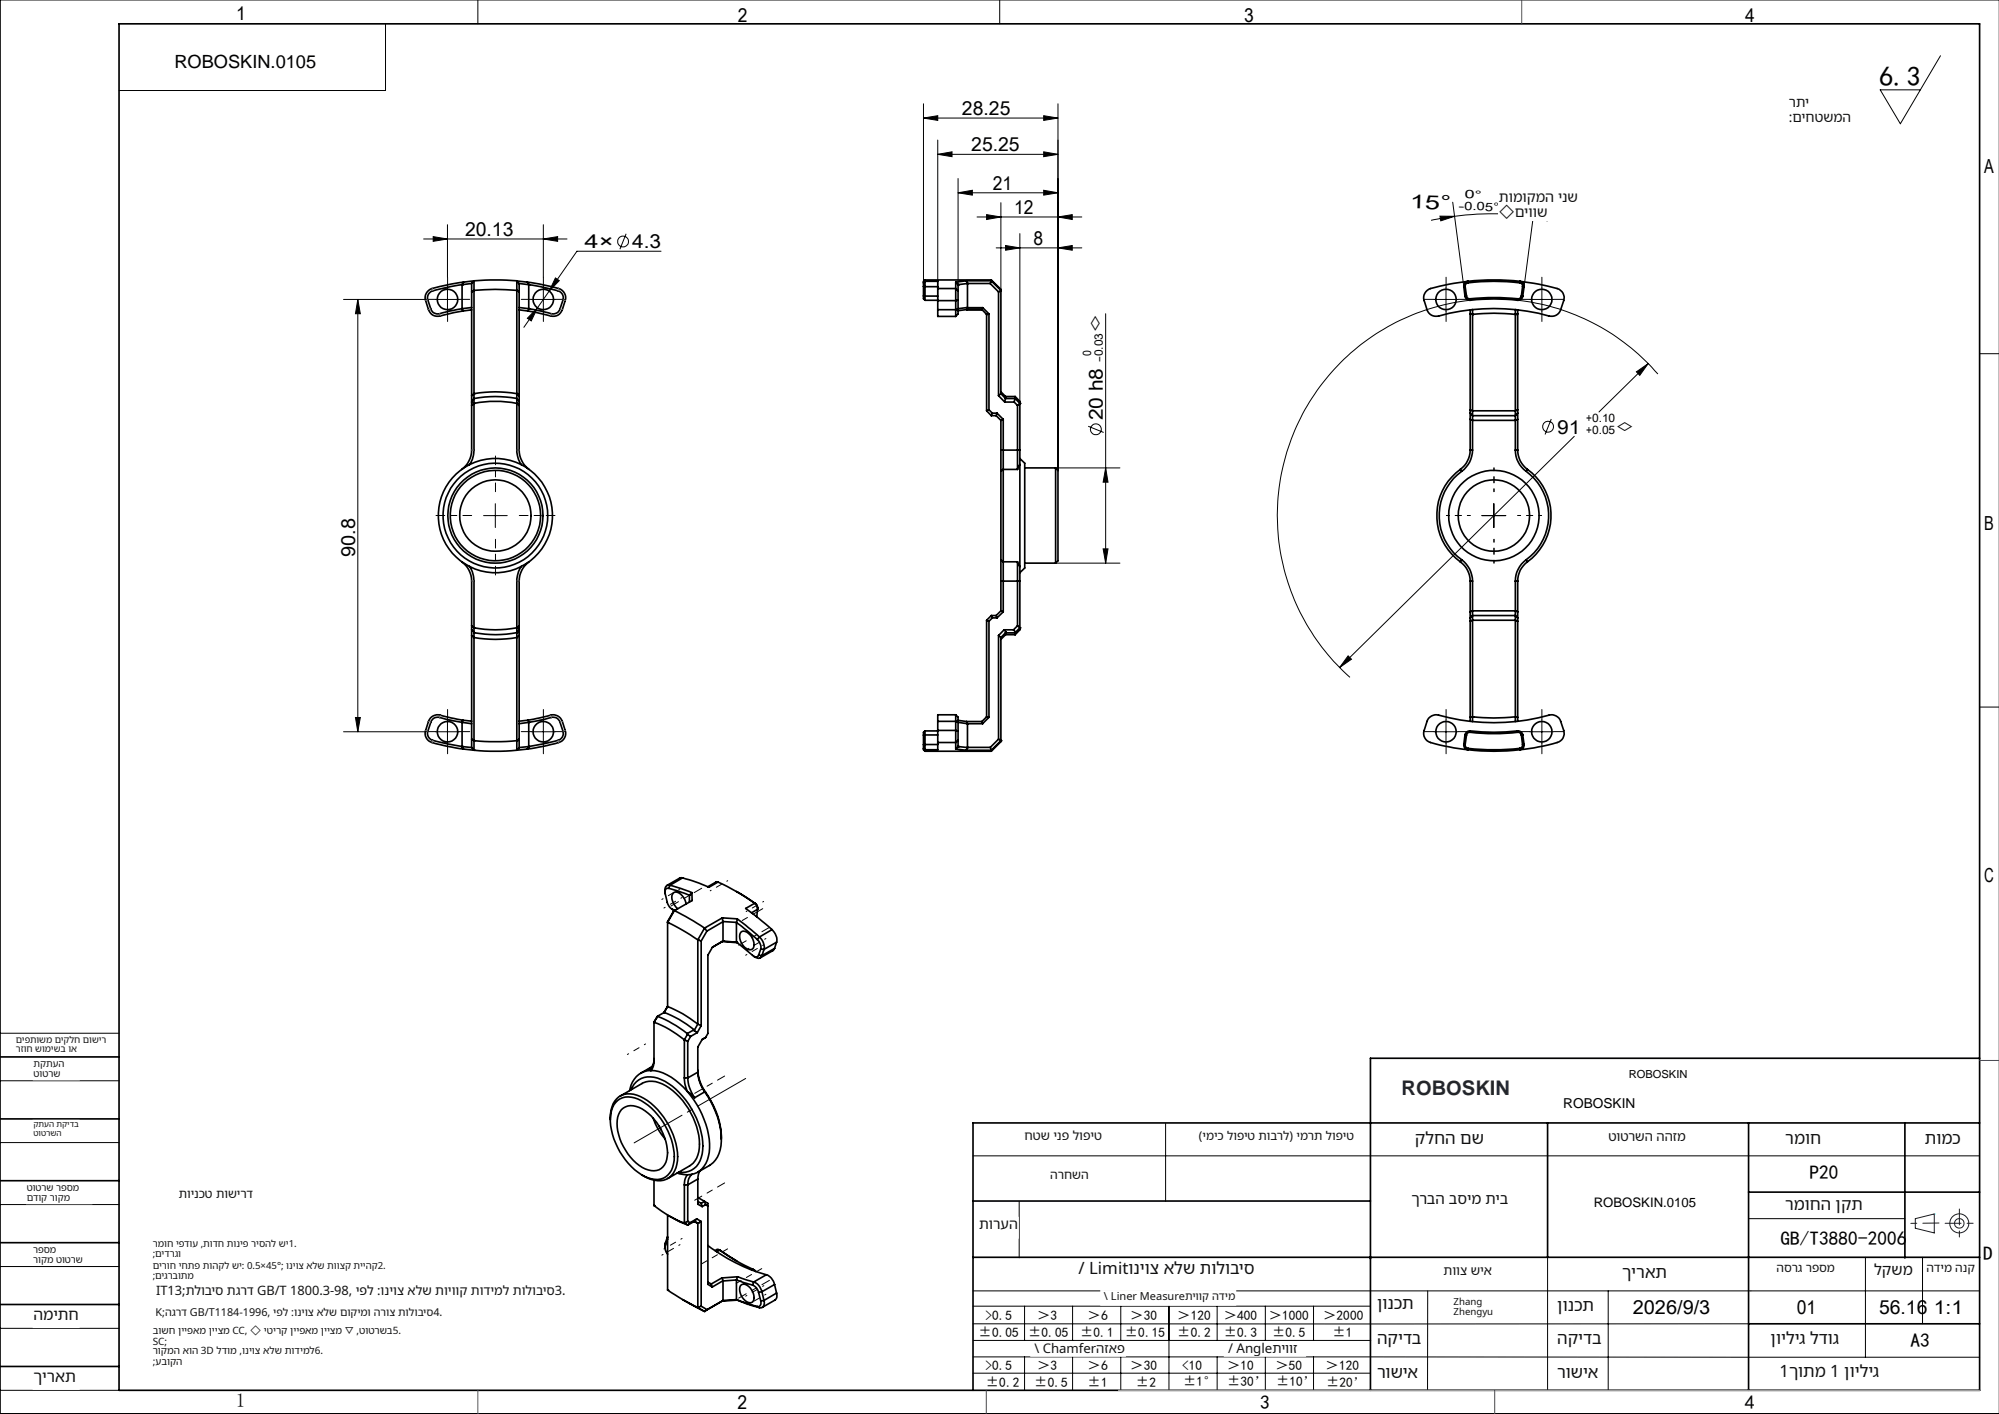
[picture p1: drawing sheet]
<svg xmlns="http://www.w3.org/2000/svg" width="420mm" height="297mm" viewBox="0 0 420 297" stroke-linecap="round" stroke-linejoin="round" font-family="sans-serif">
<g fill="none" stroke="#000" stroke-width=".21">
<path d="M100.4 0v5M210 0v5M420 0h-419.9v297h419.9M81 5v14h-56M407.7 11.7l-8.4 14.3-4.3-7.1h8.5M194 24.8l3-.5v1zM194 21.8v38.4M194 24.8h28.3M197 32.4l3-.5v1zM197 29.4v33.7M197 32.4h25.3M201.3 37.5v22.3"/>
<path d="M219.3 24.3l3 .5-3 .5zM219.3 40l3 .5-3 .5zM219.3 31.9l3 .5-3 .5zM222.3 21.8v77M89 50.2h30.1M91 49.7l3 .5-3 .5zM94 47.2v11M114.2 50.2l3-.5v1zM114.2 47.2v11M116.7 58.4l.8 .5-2.1 2.2zM131.6 49.1l-1.4 3.2M138.9 52.8h-17.7l-8.3 11.9"/>
<path d="M201.3 40.5l3-.5v1zM201.3 40.5h21M205.3 45.6h22M207.3 45.1l3 .5-3 .5zM209.3 52.1h18M210.3 42.6v18.4M211.3 51.6l3 .5-3 .5zM214.3 49.1v35.6M222.3 52.1l3-.5v1zM222.3 45.6l3-.5v1zM302.5 45.4h3.1l-2.9 1zM305.2 42.5l2.4 17.7"/>
<path d="M305.6 45.4a64.9 64.9 0 0 1 16.6 0M305.6 45.4l-4.9 .9M322.2 45.4h3l-.2 1zM322.2 45.4l4.9 .9M322.5 42.5l-2.3 17.7M72.2 62.9h17.2M75.2 62.9v90.8M75.2 62.9l.5 3h-1zM91.5 62.9h5M94 60.4v5M111.7 62.9h5M112.9 64.7l-1.3 2.7-.8-.6z"/>
<path d="M112.9 64.7l-2.8 4.1M114.2 60.4v5M232.3 65.9v52.4M301.3 62.9h5M303.8 60.4v5M308.9 63.1a45.5 45.5 0 0 0-38.4 31.4 45.5 45.5 0 0 0 13.1 47.8M318.8 63.1a45.6 45.6 0 0 1 29.5 15.5M321.5 62.9h4.9M324 60.4v5M343.8 78.1l2.5-1.7-1.8 2.4zM346.3 76.4l-10.3 10.1M415.9 74.3h4.1"/>
<path d="M221.8 98.3h13.5M228.6 89.5l3.3 1.3M232.3 98.3l.5 3h-1zM325.9 88l-1.3 3.3M330.8 91.6l-49.4 48.6M101.6 108.3h5M104.1 105.8v5M221.8 118.3h13.5M231.8 115.3h1l-.5 3zM311.4 108.3h5M313.9 105.8v5M283.2 137.8l.8 .7-2.6 1.7z"/>
<path d="M72.2 153.7h17.2M74.7 150.7h1l-.5 3zM91.5 153.7h5M94 151.2v5M111.7 153.7h5M114.2 151.2v5M301.3 153.7h5M303.8 151.2v5M321.5 153.7h4.9M324 151.2v5M415.9 148.5h4.1M0 217h25"/>
<path d="M0 227h25M0 240h25M244.9 236v16.3M0 253h25M204.4 242.8h211.5M214.1 252.4v11.8M367.4 256h32.8M0 266h25M0 279h25M204.4 271.1h211.5M204.4 278.1h163M204.4 274.4h83.5"/>
<path d="M215.3 274.4v7.1M225.4 274.4v7.1M235.5 274.4v7.1M245.6 274.4v17.6M255.7 274.4v7.1M265.9 274.4v7.1M276 274.4v7.1M300 271.1l-.1 21M325.2 264.1v27.9M337.9 271.1v20.9M391.9 264.1v21M403.9 264.1v14"/>
<path d="M0 292h25M204.4 285l211.5 .1M204.4 288.4h83.5M204.5 281.5h83.5M215.3 285v7M225.4 285v7M235.5 285v7M255.7 285v7M265.9 285v7M276 285v7M287.9 292h128"/>
<circle cx="130.9" cy="50.7" r="1.14"/>
<circle cx="230.2" cy="90.2" r="1.15"/>
<circle cx="325.2" cy="89.6" r="1.14"/>
</g>
<g fill="none" stroke="#191924" stroke-width=".21">
<path d="M402.4 256l4-1v4l-4-1z"/>
<circle cx="411.7" cy="257" r="1"/>
<circle cx="411.7" cy="257" r="2"/>
</g>
<path d="M308.9 108.3h-5M313.9 103.3v-5M313.9 113.3v5M318.9 108.3h5" fill="none" stroke="#000" stroke-width=".21" stroke-dasharray="30.5 1.3 1.3 1.3" stroke-dashoffset="29.9"/>
<g fill="none" stroke="#000" stroke-width=".21" stroke-dasharray="30.5 1.3 1.3 1.3">
<path d="M91.5 62.9h-2.1M94 60.4v-2.2M94 65.4v2.1M96.5 62.9h2.2M111.7 62.9h-2.2M114.2 60.4v-2.2M114.2 65.4v2.1M116.7 62.9h2.1M301.3 62.9h-2.1M303.8 60.4v-2.2M303.8 65.4v2.1M306.3 62.9h2.2"/>
<path d="M321.5 62.9h-2.2M324 60.4v-2.2M324 65.4v2.1M326.5 62.9h2.1M91.5 153.7h-2.1M94 151.2v-2.2M94 156.2v2.1M96.5 153.7h2.2M111.7 153.7h-2.2M114.2 151.2v-2.2M114.2 156.2v2.1M116.7 153.7h2.1"/>
<path d="M301.3 153.7h-2.1M303.8 151.2v-2.2M303.8 156.2v2.1M306.3 153.7h2.2M321.5 153.7h-2.2M324 151.2v-2.2M324 156.2v2.1M326.5 153.7h2.1M158.3 192l2-1.1"/>
</g>
<path d="M156.7 226.5l-23.5 13.6" fill="none" stroke="#000" stroke-width=".21" stroke-dasharray="30.5 1.3 1.3 1.3" stroke-dashoffset="18.9"/>
<path d="M147.4 186.6l-6.4 3.7M161.7 194.8l-6.5 3.7M161.7 268.9l-6.5 3.8" fill="none" stroke="#000" stroke-width=".21" stroke-dasharray="30.5 1.3 1.3 1.3" stroke-dashoffset="28.7"/>
<path d="M149.2 187.1l3.7-2.1M156.8 191.5l3.6-2.2M158.3 192l-3.6 2.1" fill="none" stroke="#000" stroke-width=".21" stroke-dasharray="30.5 1.3 1.3 1.3" stroke-dashoffset="30.3"/>
<path d="M152.9 262.3l-5.4 3.1M160 266.5l-5.3 3.1" fill="none" stroke="#000" stroke-width=".21" stroke-dasharray="30.5 1.3 1.3 1.3" stroke-dashoffset="29.3"/>
<path d="M152.3 226l-6.3 3.6M146 252.1l6.3-3.6" fill="none" stroke="#000" stroke-width=".21" stroke-dasharray="30.5 1.3 1.3 1.3" stroke-dashoffset="28.8"/>
<path d="M142.9 186.7l-3.8 2.2M143.3 188.5l-3.8 2.2M160.5 198.4l-3.8 2.2M160.9 197.1l-3.8 2.2M131.8 221.5l3.8-2.2M142.9 261.4l-3.8 2.2M143.3 260.1l-3.8 2.2M160.5 270l-3.8 2.2M160.9 271.9l-3.8 2.2" fill="none" stroke="#000" stroke-width=".21" stroke-dasharray="30.5 1.3 1.3 1.3" stroke-dashoffset="30.2"/>
<path d="M99.1 108.3h-7.5M104.1 103.3v-7.5M104.1 113.3v7.5M109.1 108.3h7.5" fill="none" stroke="#000" stroke-width=".21" stroke-dasharray="30.5 1.3 1.3 1.3" stroke-dashoffset="28.6"/>
<g fill="none" stroke="#000" stroke-width=".35">
<path d="M25 5h390.9v287h-390.9zM97.1 59.8h.1M97.1 59.8l-5.4 1.1a1.72 1.72 0 0 0-1.8 2.1l.6 1.9a1.62 1.62 0 0 0 2.4 .8l4.2-.9M97.1 59.8v5M97.4 59.3l-1.7 .2a21.5 21.5 0 0 0-5.6 1.5l-.3 .3a1.87 1.87 0 0 0-.4 1.8l.6 1.9a2.1 2.1 0 0 0 3.1 1.2l4.1-.9M97.4 59.3l-.3 .5M99.1 59.5v35a5.2 5.2 0 0 1-2.1 4.1M99.1 59.5l-2 .3M99.6 59.1v35.4a5.7 5.7 0 0 1-.9 3.1M99.6 59.1l-.5 .4M99.6 59a57 57 0 0 1 9 0v35.5a5.7 5.7 0 0 0 .9 3.1M99.6 59v.1"/>
<path d="M99.6 59l-2.2 .3M109.1 59.5l2 .3M110.8 59.3l-2.2-.3 .5 .6v34.9a5.2 5.2 0 0 0 2.1 4.1M110.8 59.3l1.7 .2a22.7 22.7 0 0 1 5.6 1.5l.3 .3a1.87 1.87 0 0 1 .3 1.8l-.6 1.9a2.1 2.1 0 0 1-3 1.2l-4.2-.9M110.8 59.3l.3 .5M111.1 59.8h.1M111.1 59.8l5.4 1.1a1.72 1.72 0 0 1 1.8 2.1l-.6 1.9a1.62 1.62 0 0 1-2.4 .8l-4.2-.9M111.1 59.8v5M194 59.4v.8M194.3 58.8v.3M194.3 59.1h2.7v1.5M194.3 59.1v1.1"/>
<path d="M194.3 58.8l-.3 .3v.3M194.3 58.8h14M194.3 59.1l-.3 .3M200.8 59.3v1.3M200.8 59.3l.5 .5M201.3 59.8h.1M201.3 59.8v1.3M203.1 59h5.2M203.1 59l-2.3 .3M203.1 59l.2 .5M203.3 59.5h.1M203.3 59.5l-2 .3"/>
<path d="M203.3 59.5v5.1M203.3 59.5h4.7M208 59.5l1.8 1.8M208.3 58.8v.2M208.3 58.8l2 2.1M208.3 59v.1M208.3 59.1l2 1.9v21.7M208.3 59.1l-.3 .4M308.4 59.1a1.03 1.03 0 0 0-.8 1.1M308.4 59.1a52.8 52.8 0 0 1 10.9 0M308.4 59.1a45.4 45.4 0 0 0-8.2 1.6l-.6 .6a1.87 1.87 0 0 0-.4 1.8l.6 1.9a2 2 0 0 0 2.5 1.4 44.2 44.2 0 0 1 23.6 0l1.1-.2 .6-.5 .9-2.6a2 2 0 0 0-1.3-2.5 49 49 0 0 0-7.9-1.5M308.4 59.1l.1 .3"/>
<path d="M308.5 59.4a.67 .67 0 0 0-.7 .8M308.5 59.4a46.3 46.3 0 0 1 10.8 0M319.3 59.4a.67 .67 0 0 1 .6 .8M319.3 59.1a1.03 1.03 0 0 1 .9 1.1M319.3 59.1v.3M97.1 64.8h.1M97.1 64.8l.1 .5M99.1 64.6l-2 .2M99.1 65.1l-1.9 .2M99.6 61a47.9 47.9 0 0 1 9 0M99.6 61l-.5 .3M108.6 61l.5 .3"/>
<path d="M109.1 64.6l2 .2M109.1 65.1l1.8 .2M111.1 64.8h.1M111.1 64.8l-.2 .5M194 62.2v.6l.3 .3M194 60.2h.3M194 60.2v2M194 62.2h.3M194.3 62.2v.9M194.3 63.1h2.7M194.3 60.2h2.7M194.3 60.2v2"/>
<path d="M194.3 62.2h2.7M197 60.6v2.5M197 65v1.5h3.8M197 60.6h3.8M197 63.1h3.8M197 63.1v1.9M197 65h3.8M200.8 60.6v2.5M200.8 65v1.5M200.8 60.6l.5 .5M200.8 63.1v1.9M201.3 61.1v1.9"/>
<path d="M201.3 64.9v1l-.5 .6M201.3 63l-.5 .1M201.3 63v1.9M201.3 64.9l-.5 .1M203.1 65h3.2l1 1M203.2 64.6v.4l-1.9 .3M203.2 64.6h3.3M203.3 64.6l-2 .2M203.3 64.6h-.1M206.5 64.6l1.3 1.3M206.5 64.6l-.2 .4M207.3 66h.1"/>
<path d="M207.3 66v20.3M207.8 65.9v20.2M207.8 65.9l-.5 .1M209.8 61.3v21.8M210.3 61l-.5 .3M307.6 60.2l.2 2M307.8 62.2a1.03 1.03 0 0 0 1.1 .9M307.8 60.2h-.2M307.8 60.2l.3 2M308.1 62.2a.67 .67 0 0 0 .8 .6M308.1 62.2h-.3M308.9 62.8a50.6 50.6 0 0 1 10 0"/>
<path d="M308.9 63.1a44 44 0 0 1 9.9 0M308.9 62.8v.3M308.9 65.1v29.4M308.9 65.9l.5 .1M309.4 66a41.1 41.1 0 0 1 9 0M309.4 66h.1M309.4 65v29.5M318.4 66h.1M318.4 65v29.5M318.9 62.8l-.1 .3M318.9 65.9l-.5 .1M318.9 65.1v29.4"/>
<path d="M319.7 62.2a.73 .73 0 0 1-.8 .6M319.7 62.2h.2M319.9 60.2l-.2 2M319.9 60.2h.3M319.9 62.2a.97 .97 0 0 1-1.1 .9M320.2 60.2l-.3 2M98.7 97.6a12 12 0 0 1 10.8 0M98.7 97.6a12 12 0 0 0-6.6 10.7 12 12 0 0 0 6.6 10.7M99.6 84.7h.1M99.6 84.7a24.1 24.1 0 0 1 9 0M99.6 82.7a26.3 26.3 0 0 1 9 0M99.6 82.7h.1"/>
<path d="M99.6 84.7l-.5 .5M99.6 82.7l-.5 .4M108.6 84.7h.1M108.6 82.7h.1M108.6 84.7l.5 .5M108.6 82.7l.5 .4M109.1 84.3l-.5-.5a22.5 22.5 0 0 0-9-.1l-.5 .8M109.5 97.6a12 12 0 0 1 6.6 10.7 12 12 0 0 1-6.6 10.7M207.3 86.3l1 1M207.8 86.1l.7 .7M207.8 86.1l-.5 .2M208.3 87.3h1"/>
<path d="M208.5 86.8h1M208.5 86.8l-.2 .5M209.3 87.3l1 1M209.5 86.8l1.3 1.3M209.5 86.8l-.2 .5M209.8 83.1l1.3 1.4M210.3 99v18.6M210.3 94.5v4.5M210.3 82.3l1 1M210.3 94.5h4M210.3 82.7l-.5 .4M210.3 82.7l1 1"/>
<path d="M210.3 88.3v6.2M210.8 98.6v19.4M210.8 88.1v10.5M210.8 98.6l-.5 .4M210.8 98.6h3M210.8 88.1l-.5 .2M211.1 84.5h2M211.2 83.7h2.1M211.2 83.7l-.1 .8M211.3 83.3v.4M211.3 83.3h2M213.1 84.5l.7 .7"/>
<path d="M213.3 83.7l-.2 .8M213.3 83.3v.4M213.3 83.3l1 1v.4M213.3 83.7l1 1M213.8 85.2v13.4M214.3 97.6l-.5 1M214.3 97.6v21.4M214.3 96.3l1 1v22l-1 1M214.3 94.5v3.1M214.3 84.7h.1M214.3 84.7l-.5 .5M214.3 84.7v9.8"/>
<path d="M215.3 98.3h6.5M221.8 98.3v20M221.8 98.3l.5 .5v19l-.5 .5M306.8 98.6a12 12 0 0 0 0 19.4M306.8 98.6l.3 .4M307.1 99a11.5 11.5 0 0 0 0 18.6M308.9 94.5a5.2 5.2 0 0 1-2.1 4.1M308.9 94.5h.5M308.9 86.8l.5 .5h9l.5-.5M308.9 86.1l.5 .2h9l.5-.2M308.9 88.1l.5 .2h9l.5-.2M309.4 94.5a5.5 5.5 0 0 1-2.3 4.5"/>
<path d="M318.4 94.5a5.5 5.5 0 0 0 2.2 4.5M318.4 94.5h.5M318.9 94.5a5 5 0 0 0 2 4.1M320.6 99a11.5 11.5 0 0 1 0 18.6M320.9 98.6a12 12 0 0 1 0 19.4M320.9 98.6l-.3 .4M97 118a5 5 0 0 1 2.1 4.1v34.9M98.7 119a11.8 11.8 0 0 0 10.8 0M98.7 119a6 6 0 0 1 .9 3.1v35.5M109.5 119a6 6 0 0 0-.9 3.1v35.4M111.2 118a5 5 0 0 0-2.1 4.1v35l-.6 .5M210.3 117.6v4.5"/>
<path d="M210.3 117.6l.5 .4M210.8 118v10.5M210.8 118h3M213.8 118l.1 .4 .4 .6M213.8 118v13.4M214.3 119v3.1M215.3 118.3h6.5M306.8 118a5 5 0 0 1 2.1 4.1M307.1 117.6a5.6 5.6 0 0 1 2.3 4.5M307.1 117.6l-.3 .4M320.6 117.6a5.6 5.6 0 0 0-2.2 4.5M320.6 117.6l.3 .4"/>
<path d="M320.9 118a4.9 4.9 0 0 0-2 4.1M99.1 132.3l.6 .6a24.6 24.6 0 0 0 8.9 0M99.1 133.5l.5 .4a26.3 26.3 0 0 0 9 0l.5-.4M99.1 131.4l.5 .5M99.6 131.9a24.1 24.1 0 0 0 9 0M99.6 131.9h.1M108.6 131.9h.1M108.6 132.9h.1M109.1 131.4l-.5 .5M109.1 132.1l-.5 .8M207.3 130.3v20.3M207.3 130.3l.5 .2"/>
<path d="M207.8 130.5v20.2M208.3 129.3l-1 1M208.3 129.3l.2 .5M208.3 129.3h1M208.5 129.8l-.7 .7M208.5 129.8h1M209.3 129.3l.2 .5M209.8 133.5v21.8M209.8 133.5l.5 .4M210.3 122.1h4M210.3 122.1v6.2M210.3 133.9v21.7"/>
<path d="M210.3 128.3l-1 1M210.3 128.3l.5 .2M210.8 128.5l-1.3 1.3M211 132.3l.4 .5M211 132.3h1.9M211 132.3l-1.2 1.2M211.3 132.9v.4M211.3 133.3l-1 1M211.3 133.3h2M211.3 132.9h2M211.4 132.8l-.1 .1M211.4 132.8l-1.1 1.1"/>
<path d="M212.9 132.3l.5 .5M213.3 132.9v.4M213.4 132.8l-.1 .1M213.8 131.4l-.9 .9M213.8 131.4l.5 .5M214.3 131.9h.1M214.3 132v.3l-1 1M214.3 131.9l-.9 .9M214.3 122.1v9.8M308.9 122.1h.5M308.9 129.8l.5-.5h9l.5 .5M308.9 122.1v29.4"/>
<path d="M308.9 130.5l.5-.2h9l.5 .2M308.9 128.5l.5-.2h9l.5 .2M309.4 122.1v29.4M318.4 122.1h.5M318.4 122.1v29.4M318.9 122.1v29.3M97.1 156.8h.1M97.1 151.7h.1M97.1 151.7l-4.2-.9a1.64 1.64 0 0 0-2.4 .9l-.6 1.9a1.69 1.69 0 0 0 1.8 2.1l5.4 1.1M97.1 156.8l.3 .5M97.1 156.8l2 .2M97.1 151.7l2 .3"/>
<path d="M97.1 151.7v5.1M97.2 151.3l-4.1-.9a2.15 2.15 0 0 0-3.1 1.1l-.6 1.9a1.98 1.98 0 0 0 1.4 2.6l3.3 .8 3.3 .5M97.2 151.3l-.1 .4M97.2 151.3l1.9 .2M97.4 157.3l2.2 .3M99.1 155.3l.5 .3M99.1 157l.5 .6M99.6 155.6a47.9 47.9 0 0 0 9 0M99.6 155.6h.1M99.6 157.6h.1M99.6 157.6a47.5 47.5 0 0 0 8.9 0M108.6 155.6h.1"/>
<path d="M109.1 155.3l-.5 .3M110.8 157.3l-2.3 .3M110.9 151.3l4.2-.9a2.15 2.15 0 0 1 3 1.1l.6 1.9a1.97 1.97 0 0 1-1.3 2.6l-3.3 .8-3.3 .5M110.9 151.3l.2 .4M110.9 151.3l-1.8 .2M111.1 156.8h.1M111.1 151.7h.1M111.1 151.7l4.2-.9a1.64 1.64 0 0 1 2.4 .9l.6 1.9a1.69 1.69 0 0 1-1.8 2.1l-5.4 1.1M111.1 151.7v5.1M111.1 156.8l-2 .2M111.1 156.8l-.3 .5M111.1 151.7l-2 .3"/>
<path d="M194 156.4v.8M194 157.2v.3l.3 .3M194 157.2l.3 .3M194 154.4v2M194.3 157.5v.3M194.3 156.4v1.1M194.3 153.5l-.3 .3v.6M194.3 153.5v.9M194.3 157.8h14M194.3 153.5h2.7M194.3 156.4h-.3M194.3 156.4h2.7"/>
<path d="M194.3 154.4h-.3M194.3 154.4v2M194.3 154.4h2.7M197 153.4v2.6M197 156v1.5h-2.7M197 153.4h3.8M197 156h3.8M197 151.5h3.8M197 151.5v1.9M200.8 153.4v2.6M200.8 150.1v1.4M200.8 150.1h-3.8v1.4"/>
<path d="M200.8 150.1l.5 .5v1.1M200.8 156v1.3M200.8 153.4l.5 .2M200.8 151.5v1.9M200.8 151.5l.5 .2M200.8 157.3l2.2 .3M201.3 153.6v1.9M201.3 156.8h.1M201.3 155.5v1.3M201.3 155.5l-.5 .5M201.3 151.7v1.9M201.3 156.8l-.5 .5"/>
<path d="M201.3 151.3l1.8 .2M201.3 156.8l2 .2M201.3 151.7l2 .3M203 157.6h5.3M203.1 151.5h3.2M203.1 151.5l.2 .5M203.3 157l-.3 .6M203.3 152v5M203.3 152h3.1M206.3 151.5l.1 .5M207.3 150.6h.1M207.3 150.6l-1 .9"/>
<path d="M207.3 150.6l.5 .1M207.8 150.7l-1.4 1.3M208.1 157h-4.8M208.1 157l.2 .6M208.3 157.6h.1M208.3 157.6v.2M209.8 155.3l-1.7 1.7M209.8 155.3l.5 .3M210.3 155.6h.1M210.3 155.7l-2 2.1M210.3 155.6l-2 2M307.6 156.4a.97 .97 0 0 0 .8 1.1"/>
<path d="M307.6 156.4h.2M307.8 154.4l-.2 2M307.8 154.4h.3M307.8 156.4a.67 .67 0 0 0 .7 .8M308.1 154.4l-.3 2M308.4 157.5a46.9 46.9 0 0 0 10.9 0M308.4 157.5a32.2 32.2 0 0 1-8.5-1.9l-.3-.3a1.91 1.91 0 0 1-.4-1.9l.6-1.9a2.02 2.02 0 0 1 2.5-1.3 43.7 43.7 0 0 0 23.6-.1l1.1 .3a1.76 1.76 0 0 1 .9 1.1l.6 1.9a1.97 1.97 0 0 1-1.3 2.6 49 49 0 0 1-7.9 1.5M308.5 157.2a52.1 52.1 0 0 0 10.8 0M308.5 157.2l-.1 .3M308.9 153.5a1.04 1.04 0 0 0-1.1 .9M308.9 153.8a.67 .67 0 0 0-.8 .6M308.9 153.8a44.3 44.3 0 0 0 10 0"/>
<path d="M308.9 153.5a44 44 0 0 0 9.9 0M308.9 153.5v.3M309.4 150.6h.1M309.4 150.6a41.1 41.1 0 0 0 9 0M309.4 150.6l-.5 .1M318.4 150.6h.1M318.4 150.6l.5 .1M318.8 153.5a.98 .98 0 0 1 1.1 .9M318.8 153.5l.1 .3M318.9 153.8a.73 .73 0 0 1 .8 .6M319.3 157.2v.3M319.7 154.4l.2 2"/>
<path d="M319.9 156.4a.67 .67 0 0 1-.6 .8M319.9 154.4h-.2M319.9 154.4l.3 2M320.2 156.4a.97 .97 0 0 1-.9 1.1M320.2 156.4h-.3M140.3 193.7l3.1 1.7 3.2 2M140.3 193.7h.1M140.5 186.6l4.4 1.5M140.5 186.6a.76 .76 0 0 0-.7 .3 .76 .76 0 0 0 0 .8l.4 1.8a2.12 2.12 0 0 0 1.3 1.6M140.8 185.9l4.6 1.6M140.8 185.9a.97 .97 0 0 0-1 .4 .97 .97 0 0 0-.1 1M140.8 185.9l-.3 .7"/>
<path d="M141.2 191l.5 .3-.2-.2M141.5 191.1l.4 .1M141.6 191.3l-1.3 2.4M141.6 191.3l-1.3 2.3v17.9M141.7 191.3l4 2.1 2.3 1.5M141.7 191.3h-.1M143.4 184.4l3.5 1.1 2 .9 1.9-1.1M143.4 184.4l-.6 .1-2.7 1.5M143.4 184.4l-2.6 1.5M144.2 189.9a2.76 2.76 0 0 0-2.5-2.5 1.34 1.34 0 0 0-.4 1.9l.4 .8 .7 .8M144.9 188h.1M144.9 188v1.5"/>
<path d="M145.4 187.5v1.7l-3.7 2.1M145.4 187.5l-.5 .5M146.6 197.4h.1M146.6 197.4v17.7M146.6 197.4l.7 .3M147.3 197.7v17.7M148 194.9h.1M148 194.9l.5 .7M148 194.9l-1.4 2.5M148.5 195.6l-1.2 2.1M150.8 185.3a48.4 48.4 0 0 1 7.8 4.4M150.8 185.3l-.3-.1-1.8 1.1"/>
<path d="M151.8 192.8l-3.8 2.1M151.8 192.8l3.1 .2M151.8 192.8l.1 .8M151.9 193.6h.1M151.9 193.6l2.8 .1M151.9 197.7h.1M151.9 193.6l-3.4 2M151.9 193.6v4.1M151.9 197.7l-2.2 1.3-1 1.6v16.5l-.5 .8M151.9 197.7l2.8 .2M151.9 197.7l-.2 .1 3.3 .2M154.7 193.8l4.4 3.5"/>
<path d="M154.7 197.9l3.4 2.8a.72 .72 0 0 0 1.3-.1M154.7 197.9h.1M154.7 187.3l4.1 2.5M154.7 193.8v4.1M154.7 193.7h.1M154.8 193.7l-.1 .1M154.9 193l4.7 3.8M154.9 193l-.1 .7M155.7 195.8a1.91 1.91 0 0 1 2.4 1.3l.3 .9a.99 .99 0 0 1-.2 1.3 .99 .99 0 0 1-1.3 0 2.7 2.7 0 0 1-1.2-3.5zM158.6 189.7l-1.9 1.1 5.5 4.5M158.6 189.7a1.51 1.51 0 0 1 .6 1.3M158.6 189.7l.2 .1"/>
<path d="M158.8 189.8l.3 .6 .1 .5M159 192.5v.1M159 192.5h.1M159.1 197.3a2.35 2.35 0 0 1 .7 2M159.2 191l-.2 1.5M159.2 191l-1.3 .7M159.6 196.8a2.85 2.85 0 0 1 .9 2.6M159.6 196.8l-.5 .5M159.8 199.3l-.4 1.3M159.8 199.3l.7 .1M160.5 199.4l-.4 1.3M162.2 195.3a2.95 2.95 0 0 1 1 2.6"/>
<path d="M162.2 195.3l-2.6 1.5M162.7 199.2l-.3 .5-2.7 1.5M162.7 199.2l-2.6 1.5M163.2 197.9l-2.7 1.5M163.2 197.9l-.5 1.3M137.4 214.7a21.7 21.7 0 0 1 6.4 3.7M137.4 214.7v8a3 3 0 0 1-.6 2.2M137.4 214.7h.1M137.9 213.8l-.5 .9M138.1 213.5a23.4 23.4 0 0 1 6.3 3.6M138.1 213.5l-.7 1.2M139.6 212.7l.7-1.3a24.5 24.5 0 0 1 6.3 3.7"/>
<path d="M139.6 212.7h.1M139.6 212.7a22.8 22.8 0 0 1 6.2 3.6M139.6 212.7l-1.5 .8M140.3 211.4l-.8 1.3M143.8 218.4h.1M143.8 218.4l.7 .4M143.8 218.4v8M144.4 217.1v.2M144.4 217.3l-.6 1.1M144.4 217.3l.7 .4M144.5 218.8v7.6M145.1 217.7l-.6 1.1"/>
<path d="M145.8 216.3v.2M145.8 216.5l.7 .4M145.8 216.3l-1.4 .8M146.5 216.9l-1.4 .8M146.6 215.1l.7 .3M146.6 215.1l-.8 1.4M147.3 215.4l-.8 1.5M147.5 218.3l-.9 1.6v5.3M148.2 217.9l-.7 .4M159.4 200.6l.7 .1M160.1 200.7a.96 .96 0 0 1-1.7 .2M0 222h25"/>
<path d="M0 235h25M128.2 235.2a5.3 5.3 0 0 1 2.4-5.1 5.6 5.6 0 0 1 5.4 1.1 15.6 15.6 0 0 1 6.3 12.6 4 4 0 0 1-4.8 4.1l-1.5-.5-1.1-.6M129.4 231.6a3.8 3.8 0 0 1 4.7-.7 14.4 14.4 0 0 1 7.5 12.9 3.8 3.8 0 0 1-4.7 3.8 12.6 12.6 0 0 1-7.5-7.5 9.3 9.3 0 0 1-.4-8zM130.3 230.2l4.6-2.6a5.2 5.2 0 0 1 5.7 .9 15.6 15.6 0 0 1 6.3 12.6 4.6 4.6 0 0 1-2 3.8l-4.6 2.6M130.6 233.1a3.4 3.4 0 0 1 4.3-.2 11.4 11.4 0 0 1 5.3 9.9 3 3 0 0 1-4.6 2.7 11.5 11.5 0 0 1-5.9-10.2 4.2 4.2 0 0 1 .9-2.2zM132.6 228.9a4.2 4.2 0 0 1 5.5-2.5 15.6 15.6 0 0 1 8.6 9.5 10.1 10.1 0 0 1 0 8.6 4.1 4.1 0 0 1-4.1 1.7M136 224.8l.8 .1M136.7 224.4l-.7 .4M136.8 224.9a10.3 10.3 0 0 1 6.8 3.5l.8 .9M136.8 224.9a4.6 4.6 0 0 0-4.5 4.2M137 224l-2.4 1.4M137.2 234.9l1.3 2.7 1.2 1.6"/>
<path d="M137.4 222.4a2.25 2.25 0 0 1-1.4 2.4M138.4 236.5l.5 .8M143.8 226.4a6.4 6.4 0 0 0 .6 2.9M143.8 226.4h.7M144.4 229.3a18.8 18.8 0 0 1 4.7 11.9 5.5 5.5 0 0 1-3.3 5.4l-1.4 .2M144.4 229.3l1.1 .7 .4 .6M144.5 226.4a7.8 7.8 0 0 0 1.4 4.2M146.6 225.2a7.8 7.8 0 0 0 1.5 4.1M146.6 224.8a8.3 8.3 0 0 0 1.6 4.5M146.6 225.2l-2.1 1.2M148.1 229.3a16.2 16.2 0 0 1 3.2 12.2 5.1 5.1 0 0 1-2.2 3.3l-2.5 1.4M148.1 229.3l-2.2 1.3"/>
<path d="M148.1 229.3h.1M148.2 229.3a16.7 16.7 0 0 1 3.4 10M325.2 235.9v28.2M367.4 235.9v56.1M400.2 235.9v28.3M415.9 235.9h-211.5v56.1M415.9 222.3h-128v69.7M0 248h25M137.4 253.2a22.9 22.9 0 0 0 6.4 3.7M137.4 253.2h.1M137.4 247.9v5.3M140.2 259.9v.5"/>
<path d="M140.2 259.9l-.4 1.3M140.3 255.2v15.8M140.3 259.8l-.1 .1M140.6 255.4l2.3 1.3 1.6 .6M142.3 246.4l2.1 .4M143.8 256.9h.1M143.8 248.9v8M143.8 248.9h.7M143.8 256.9l.7 .4M144.4 246.8a3 3 0 0 0-.6 2.1M144.5 248.9v7.6M144.5 256.5l-.7 .4"/>
<path d="M144.5 256.5l.5 .3M144.5 257.3h.1M145 256.8l-.5 .5M145.4 246.7l-.7 .9-.2 1.3M145.8 256.6l.8 .3M145.9 256.5l.7 .4M146.4 256l.9 .6M146.4 256l-1.4 .8M146.4 256l-.5 .5-1.4 .8M146.6 256.9h.1M146.6 247.6v5.3l.9 .5M146.6 256.9v17.7"/>
<path d="M146.6 247.6l-2.1 1.3M146.6 252.3l.7 .5M146.6 251.5l1.4 .8M147 246l-.3 .8-.1 .8M147.3 256.6v17.8M147.3 252.8l.2 .6M147.3 256.6l-.7 .3M148 252.3l.7 .5v17l.9 .5M148 252.3l-.7 .5M148 252.3l.2 .7M148.2 253l-.7 .4M148.2 253l.5 .3"/>
<path d="M204.4 252.3h83.5M367.4 250.4h48.5M0 261h25M0 274h25M139.8 261.7v.7l.5 1M139.8 261.2l-.1 .8M139.8 261.2v.5M140.2 260.4l-.4 1.3M140.3 271l3.1 2 3.2 1.6M140.3 271h.1M140.3 260.3l-.1 .1M143.4 273l4.6 2.4"/>
<path d="M146.6 274.6h.1M146.6 274.6l1.4 .8M147.3 274.4l1.3 .7M147.3 274.4l-.7 .2M148 275.4h.1M148.6 275.1l-.6 .3M148.7 261.6a37.6 37.6 0 0 0 12.3 6.2M148.7 269.3l.7 .4M149.4 269.7l.2 .6M151.1 262.5l.3 .2M151.2 262.6a39.7 39.7 0 0 0 7 4M151.2 262.6l-.5-.2-.5 .3"/>
<path d="M151.2 262.6l.2 .1M151.2 262.6l-.6 .3M151.4 262.7l3.4 2.2M151.7 268.4l-2.3 1.3M151.7 268.4l.2 .6M151.7 273.3l-3.7 2.1M151.9 269.1v4.1M151.9 273.2h.1M151.9 269l-2.3 1.3M151.9 269v.1M151.9 273.2l-3.3 1.9M151.9 273.2l-.2 .1"/>
<path d="M154.7 268.8l3.4 1.1M154.7 273l4.4 1.4M154.7 268.8v4.2M154.7 273h.1M154.7 268.8l-2.8 .3M154.7 273l-2.8 .2M154.8 273l.1 .1M154.9 273.1l4.7 1.6M154.9 273.1l-3.2 .2M155 268.2l3.4 1.1M155 268.2l-3.3 .2M155 268.2l-.3 .6"/>
<path d="M155.7 269.9a1.91 1.91 0 0 1 2.4 1.4l.3 .8a1.06 1.06 0 0 1-.4 1.5 1.06 1.06 0 0 1-1.4-.4 2.68 2.68 0 0 1-.9-3.3zM158.1 269.9a2.18 2.18 0 0 1 1.3 1.6M158.2 266.6l.5 .4M158.2 266.6l-.2 .2M158.3 266.7l.5 .4M158.4 269.3a2.87 2.87 0 0 1 1.7 2M158.4 269.3l-.3 .6M159.1 274.4l.5 .3M159.4 271.5l.4 1.8M159.8 273.3a.78 .78 0 0 1-.7 1.1M160.1 271.3l-.7 .2M160.1 271.3l.4 1.9"/>
<path d="M160.5 273.2a.99 .99 0 0 1 0 1 .99 .99 0 0 1-.9 .5M160.5 273.2l-.7 .1M161 267.8a2.7 2.7 0 0 1 1.7 2M161 267.8l-2.6 1.5M162.7 269.8l-2.6 1.5M162.7 269.8l.5 1.8M163.2 271.6v1l-.3 .4-2.7 1.6M163.2 271.6l-2.7 1.6M204.4 264.1h211.5M367.4 278.1h48.5M0 287h25"/>
<circle cx="94" cy="62.9" r="2.15"/>
<circle cx="114.2" cy="62.9" r="2.16"/>
<circle cx="303.8" cy="62.9" r="2.15"/>
<circle cx="324" cy="62.9" r="2.15"/>
<circle cx="104.1" cy="108.3" r="11"/>
<circle cx="104.1" cy="108.3" r="7.5"/>
<circle cx="104.1" cy="108.3" r="10"/>
<circle cx="104.1" cy="108.3" r="9.5"/>
<circle cx="313.9" cy="108.3" r="9.5"/>
<circle cx="313.9" cy="108.3" r="7.5"/>
<circle cx="94" cy="153.7" r="2.14"/>
<circle cx="114.2" cy="153.7" r="2.15"/>
<circle cx="303.8" cy="153.7" r="2.14"/>
<circle cx="323.9" cy="153.7" r="2.14"/>
</g>
<path d="M407.4 256.9l-5.9 .1M408.7 256.9h6M411.7 253.9v6" fill="none" stroke="#191924" stroke-width=".21" stroke-dasharray="6.3 1.3 1.3 1.3" stroke-dashoffset="3"/>
<path d="M235 292h180.9" fill="none" stroke="#c0c0c0" stroke-width=".21"/>
<path d="M319.7 0v5M415.9 222.7h4.1M100.4 292v5M207.2 292v5M314 292v5" fill="none" stroke="#00f" stroke-width=".21"/>
<path d="M406.4 255h.1" fill="none" stroke="#0ff" stroke-width=".21"/>
<g fill="#000">
<path d="M219.3 24.3l3 .5-3 .5zM194 24.8l3-.5v1zM222.3 52.1l3-.5v1zM211.3 51.6l3 .5-3 .5zM222.3 45.6l3-.5v1zM207.3 45.1l3 .5-3 .5zM219.3 40l3 .5-3 .5zM201.3 40.5l3-.5v1z"/>
<path d="M322.2 45.4h3l-.2 1zM302.5 45.4h3.1l-2.9 1z"/>
<path d="M75.2 62.9l.5 3h-1zM74.7 150.7h1l-.5 3zM232.3 98.3l.5 3h-1zM231.8 115.3h1l-.5 3z"/>
<path d="M112.9 64.7l-2.1 2.1 .8 .6zM116.7 58.4l-1.3 2.7 2.1-2.2zM91 49.7l3 .5-3 .5zM114.2 50.2l3-.5v1zM197 32.4l3-.5v1zM219.3 31.9l3 .5-3 .5zM283.2 137.8l-1.8 2.4 2.6-1.7zM343.8 78.1l.7 .7 1.8-2.4z"/>
</g>
<g fill="none" stroke="#808080" stroke-width=".21" stroke-dasharray="6.3 1.3 1.3 1.3 1.3 1.3">
<path d="M89.4 63.1l.5-.1M90.1 65l.4-.1M90.8 60.6l.1 .5M92.5 66.4l-.1-.5M115.8 65.9l-.1 .5M117.3 61.1l.1-.5M117.7 64.9l.4 .1M118.3 63l.5 .1M99.1 94.5h.5M109.1 94.5h-.5M99.6 122h-.5M109.1 122h-.5"/>
<path d="M89.4 153.4l.5 .2M90.1 151.5l.4 .2M90.8 156l.1-.5M92.5 150.2l-.1 .5M115.8 150.7l-.1-.5M117.3 155.5l.1 .5M117.7 151.7l.4-.2M118.3 153.6l.5-.2"/>
</g>
<g fill="#fff" stroke="#fff" stroke-width=".35">
<path d="M36.7 9.6h31v5.9h-31z"/>
<path d="M334.9 250.2h22.4v4.3h-22.4z"/>
<path d="M314.9 39.9h20.5v6.3h-20.5z"/>
<path d="M37.6 249.6h15.6v4.8h-15.6z"/>
<path d="M32.1 260.2h31.4v4.2h-31.4z"/>
<path d="M32.1 264.9h56v4.3h-56z"/>
<path d="M32.1 269.7h87.4v4.2h-87.4z"/>
<path d="M32.1 274.4h61.5v4.3h-61.5z"/>
<path d="M32.1 278.5h54.1v4.4h-54.1z"/>
<path d="M32.1 282.7h37v4.5h-37z"/>
<path d="M375.9 20.2h17.4v6h-17.4z"/>
<path d="M5.6 248.5h13.6v4.3h-13.6z"/>
<path d="M7 274.5h9.6v4.3h-9.6z"/>
<path d="M7 287.5h9.6v4.3h-9.6z"/>
<path d="M7 261.5h10.9v4.2h-10.9z"/>
<path d="M3.3 217.4h19.1v4.2h-19.1z"/>
<path d="M7 235.4h9.6v4.2h-9.6z"/>
<path d="M7.1 222.5h9.5v4.2h-9.5z"/>
<path d="M296.6 250.2h20.3v4.3h-20.3z"/>
<path d="M404.4 237.3h8.2v4.2h-8.2z"/>
<path d="M215.3 237.3h16.3v4.2h-16.3z"/>
<path d="M251.9 237.3h32.6v4.2h-32.6z"/>
<path d="M205.7 255.8h8.2v4.2h-8.2z"/>
<path d="M220.6 245.5h8.2v4.3h-8.2z"/>
<path d="M375.1 237.3h16.3v4.2h-16.3z"/>
<path d="M337.9 237.3h16.3v4.2h-16.3z"/>
<path d="M342.2 224.2h50.8v4.4h-50.8z"/>
<path d="M297.3 237.3h16.3v4.2h-16.3z"/>
<path d="M404.8 265.2h10.2v4.2h-10.2z"/>
<path d="M393.7 265.2h8.2v4.2h-8.2z"/>
<path d="M289.3 272h10.2v4.2h-10.2z"/>
<path d="M303.3 265.5h10.2v4.2h-10.2z"/>
<path d="M289.3 279.5h10.2v4.2h-10.2z"/>
<path d="M327.2 286.5h10.2v4.3h-10.2z"/>
<path d="M373 286.3h36.6v4.2h-36.6z"/>
<path d="M327.2 279.4h10.2v4.2h-10.2z"/>
<path d="M373.2 265.2h12.3v4.2h-12.3z"/>
<path d="M289.3 286.6h10.2v4.2h-10.2z"/>
<path d="M305.4 272.5h12.2v4.3h-12.2z"/>
<path d="M231.3 271.1h28.3v3h-28.3z"/>
<path d="M216.6 281.9h19.8v2.9h-19.8z"/>
<path d="M257.3 281.9h16.9v2.9h-16.9z"/>
<path d="M225.7 264.7h39.5v5.2h-39.5z"/>
<path d="M372 279.5h16.3v4.2h-16.3z"/>
<path d="M340.8 265.5h10.2v4.2h-10.2z"/>
<path d="M327.2 272.5h10.2v4.3h-10.2z"/>
<path d="M375.1 251.4h16.3v4.2h-16.3z"/>
<path d="M328.5 229.2h78.3v4.4h-78.3z"/>
<path d="M342.2 223.6h51.5v3.6h-51.5z"/>
</g>
<text font-size="5.8" x="394.8" y="18">6.3</text>
<text font-size="4.2" fill="#1f2633" x="294.5" y="230">ROBOSKIN</text>
<g font-size="4.1">
<text x="49.6" y="4.3">1</text>
<text x="155.1" y="4.6">2</text>
<text x="261.4" y="4.6">3</text>
<text x="366.6" y="4.6">4</text>
<text x="202.1" y="24.2">28.25</text>
<text x="204.1" y="31.8">25.25</text>
<text x="208.6" y="39.9">21</text>
<text x="416.9" y="36.3">A</text>
<text x="213.1" y="45">12</text>
<text x="296.2" y="43.8" transform="rotate(2 296.2 43.8)">1 5 °</text>
<text x="97.7" y="49.6">20.13</text>
<text x="122.8" y="52.2">4×</text>
<text x="132.8" y="52.2">4.3</text>
<text x="217.1" y="51.5">8</text>
<text x="231.7" y="69.9" transform="rotate(-90 231.7 69.9)">◇</text>
<text x="231.7" y="88.3" transform="rotate(-90 231.7 88.3)">20 h8</text>
<text x="327.2" y="91.1">91</text>
<text x="339.4" y="91.1">◇</text>
<text x="416.9" y="111.3">B</text>
<text x="74.6" y="117" transform="rotate(-90 74.6 117)">90.8</text>
<text x="416.9" y="185.3">C</text>
<text x="380.2" y="247.7">P20</text>
<text x="374.1" y="261.4">GB/T3880-2006</text>
<text x="416.7" y="264.6">D</text>
<text x="343.1" y="276">2026/9/3</text>
<text x="377.5" y="276">01</text>
<text x="394.8" y="276">56.16</text>
<text x="406.3" y="276">1:1</text>
<text x="401.4" y="283">A3</text>
<text x="49.6" y="295.6">1</text>
<text x="154.9" y="296">2</text>
<text x="264.7" y="296">3</text>
<text x="366.6" y="296">4</text>
</g>
<text font-size="3.8" x="36.7" y="14.2">ROBOSKIN.0105</text>
<g font-size="3.5" fill="#111">
<text x="297.3" y="240.2">קלחה םש</text>
<text x="375.1" y="240.2">רמוח</text>
<text x="404.4" y="240.2">תומכ</text>
<text x="375.1" y="254.2">רמוחה ןקת</text>
<text x="226.6" y="267.6">/ Limitוניוצ אלש תולוביס</text>
<text x="340.8" y="268.4">ךיראת</text>
<text x="289.3" y="274.9">ןונכת</text>
<text x="327.2" y="275.4">ןונכת</text>
<text x="289.3" y="282.4">הקידב</text>
<text x="327.2" y="282.3">הקידב</text>
<text x="372" y="282.4">ןויליג לדוג</text>
<text x="289.3" y="289.5">רושיא</text>
<text x="327.2" y="289.4">רושיא</text>
<text x="373.9" y="289.2">1ךותמ 1 ןויליג</text>
</g>
<g font-size="3.3" fill="#111">
<text x="7" y="277.2">המיתח</text>
<text x="7" y="290.3">ךיראת</text>
</g>
<text font-size="3.2" fill="#111" x="393.7" y="267.8">לקשמ</text>
<text font-size="3.1" fill="#111" x="296.6" y="252.8">ךרבה בסימ תיב</text>
<g font-size="3" fill="#111">
<text x="314.9" y="42.4">תומוקמה ינש</text>
<text x="314.9" y="45.6">◇םיווש</text>
<text x="205.7" y="258.2">תורעה</text>
</g>
<g font-size="2.9" fill="#111">
<text x="375.9" y="22.5">רתי</text>
<text x="375.9" y="25.6">:</text>
<text x="376.6" y="25.6">םיחטשמה</text>
</g>
<text font-size="2.9" x="328.5" y="232.7">ROBOSKIN</text>
<g font-size="2.8" fill="#111">
<text x="337.9" y="239.6">טוטרשה ההזמ</text>
<text x="217.4" y="284.1">\ Chamferהזאפ</text>
<text x="258" y="284.2">/ Angleתיווז</text>
</g>
<g font-size="2.8">
<text x="334.9" y="253.6">ROBOSKIN.0105</text>
<text x="205.6" y="280.8">±0.05</text>
<text x="207" y="277.2">&gt;0.5</text>
<text x="216" y="280.8">±0.05</text>
<text x="217.9" y="277.2">＞3</text>
<text x="227" y="280.8">±0.1</text>
<text x="228.5" y="277.2">＞6</text>
<text x="236.3" y="280.8">±0.15</text>
<text x="237.5" y="277.2">＞30</text>
<text x="247.4" y="280.8">±0.2</text>
<text x="247.4" y="277.2">＞120</text>
<text x="257.1" y="280.8">±0.3</text>
<text x="257.1" y="277.2">＞400</text>
<text x="266.6" y="277.2">＞1000</text>
<text x="267.3" y="280.8">±0.5</text>
<text x="278" y="277.2">＞2000</text>
<text x="279.9" y="280.8">±1</text>
<text x="207" y="287.8">&gt;0.5</text>
<text x="217.9" y="287.8">＞3</text>
<text x="228.5" y="287.8">＞6</text>
<text x="237.5" y="287.8">＞30</text>
<text x="248.4" y="287.8">&lt;10</text>
<text x="257.8" y="287.8">＞10</text>
<text x="268" y="287.8">＞50</text>
<text x="278.5" y="287.8">＞120</text>
<text x="207.1" y="291.3">±0.2</text>
<text x="217.3" y="291.3">±0.5</text>
<text x="228.5" y="291.3">±1</text>
<text x="238.7" y="291.3">±2</text>
<text x="248.6" y="291.1">±1°</text>
<text x="257.8" y="291.1">±30’</text>
<text x="268.1" y="291.1">±10’</text>
<text x="278.6" y="291.2">±20’</text>
</g>
<g font-size="2.7" fill="#111">
<text x="303.3" y="267.7">תווצ שיא</text>
<text x="32.8" y="271.9">IT13;תלוביס תגרד GB/T 1800.3-98, יפל :וניוצ אלש תויווק תודימל תולוביס3.</text>
</g>
<g font-size="2.6" fill="#111">
<text x="215.3" y="239.5">חטש ינפ לופיט</text>
<text x="37.6" y="251.7">תוינכט תושירד</text>
<text x="220.6" y="247.7">הרחשה</text>
</g>
<g font-size="2.5" fill="#111">
<text x="251.9" y="239.4">)ימיכ לופיט תוברל( ימרת לופיט</text>
<text x="373.2" y="267.3">הסרג רפסמ</text>
<text x="404.8" y="267.3">הדימ הנק</text>
</g>
<g font-size="2.4">
<text x="307.7" y="41.6" transform="rotate(2 307.7 41.6)">0 °</text>
<text x="306.4" y="44.1" transform="rotate(2 306.4 44.1)">-0.05°</text>
<text x="229.3" y="74.8" transform="rotate(-90 229.3 74.8)">0</text>
<text x="231.7" y="76.1" transform="rotate(-90 231.7 76.1)">-0.03</text>
<text x="333.3" y="88.6">+0.10</text>
<text x="333.3" y="91.1">+0.05</text>
</g>
<text font-size="2.3" x="342.2" y="226.5">ROBOSKIN</text>
<g font-size="2.3" fill="#111">
<text x="231.9" y="273">\ Liner Measureתיווק הדימ</text>
<text x="32.7" y="276.3">K;הגרד GB/T1184-1996, יפל :וניוצ אלש םוקימו הרוצ תולוביס4.</text>
</g>
<g font-size="2.1" fill="#111">
<text x="32.1" y="280.2">בושח ןייפאמ ןייצמ CC, ◇ יטירק ןייפאמ ןייצמ ▽ ,טוטרשב5.</text>
<text x="32.1" y="284.5">רוקמה אוה 3D לדומ ,וניוצ אלש תודימל6.</text>
<text x="32.1" y="282.4">SC;</text>
<text x="32.1" y="286.7">;</text>
<text x="32.7" y="286.7">עבוקה</text>
</g>
<g font-size="2" fill="#111">
<text x="3.3" y="219">םיפתושמ םיקלח םושיר</text>
<text x="3.3" y="221">רזוח שומישב וא</text>
<text x="7.1" y="224.2">תקתעה</text>
<text x="7.1" y="226.3">טוטרש</text>
<text x="5.6" y="250.2">טוטרש רפסמ</text>
<text x="5.6" y="252.3">םדוק רוקמ</text>
<text x="7" y="263.1">רפסמ</text>
<text x="32.1" y="261.8">רמוח יפדוע ,תודח תוניפ ריסהל שי1.</text>
<text x="32.1" y="264">;</text>
<text x="32.6" y="264">םידרגו</text>
<text x="7" y="265.3">רוקמ טוטרש</text>
<text x="32.1" y="266.6">םירוח יחתפ תוהקל שי: 0.5×45°; וניוצ אלש תווצק תייהק2.</text>
<text x="32.1" y="268.7">;</text>
<text x="32.6" y="268.7">םיגרבותמ</text>
<text x="305.4" y="274.2">Zhang</text>
<text x="305.4" y="276.3">Zhengyu</text>
</g>
<g font-size="1.7" fill="#111">
<text x="7" y="238.6">טוטרשה</text>
<text x="7" y="236.8">קתעה תקידב</text>
</g>
</svg>
